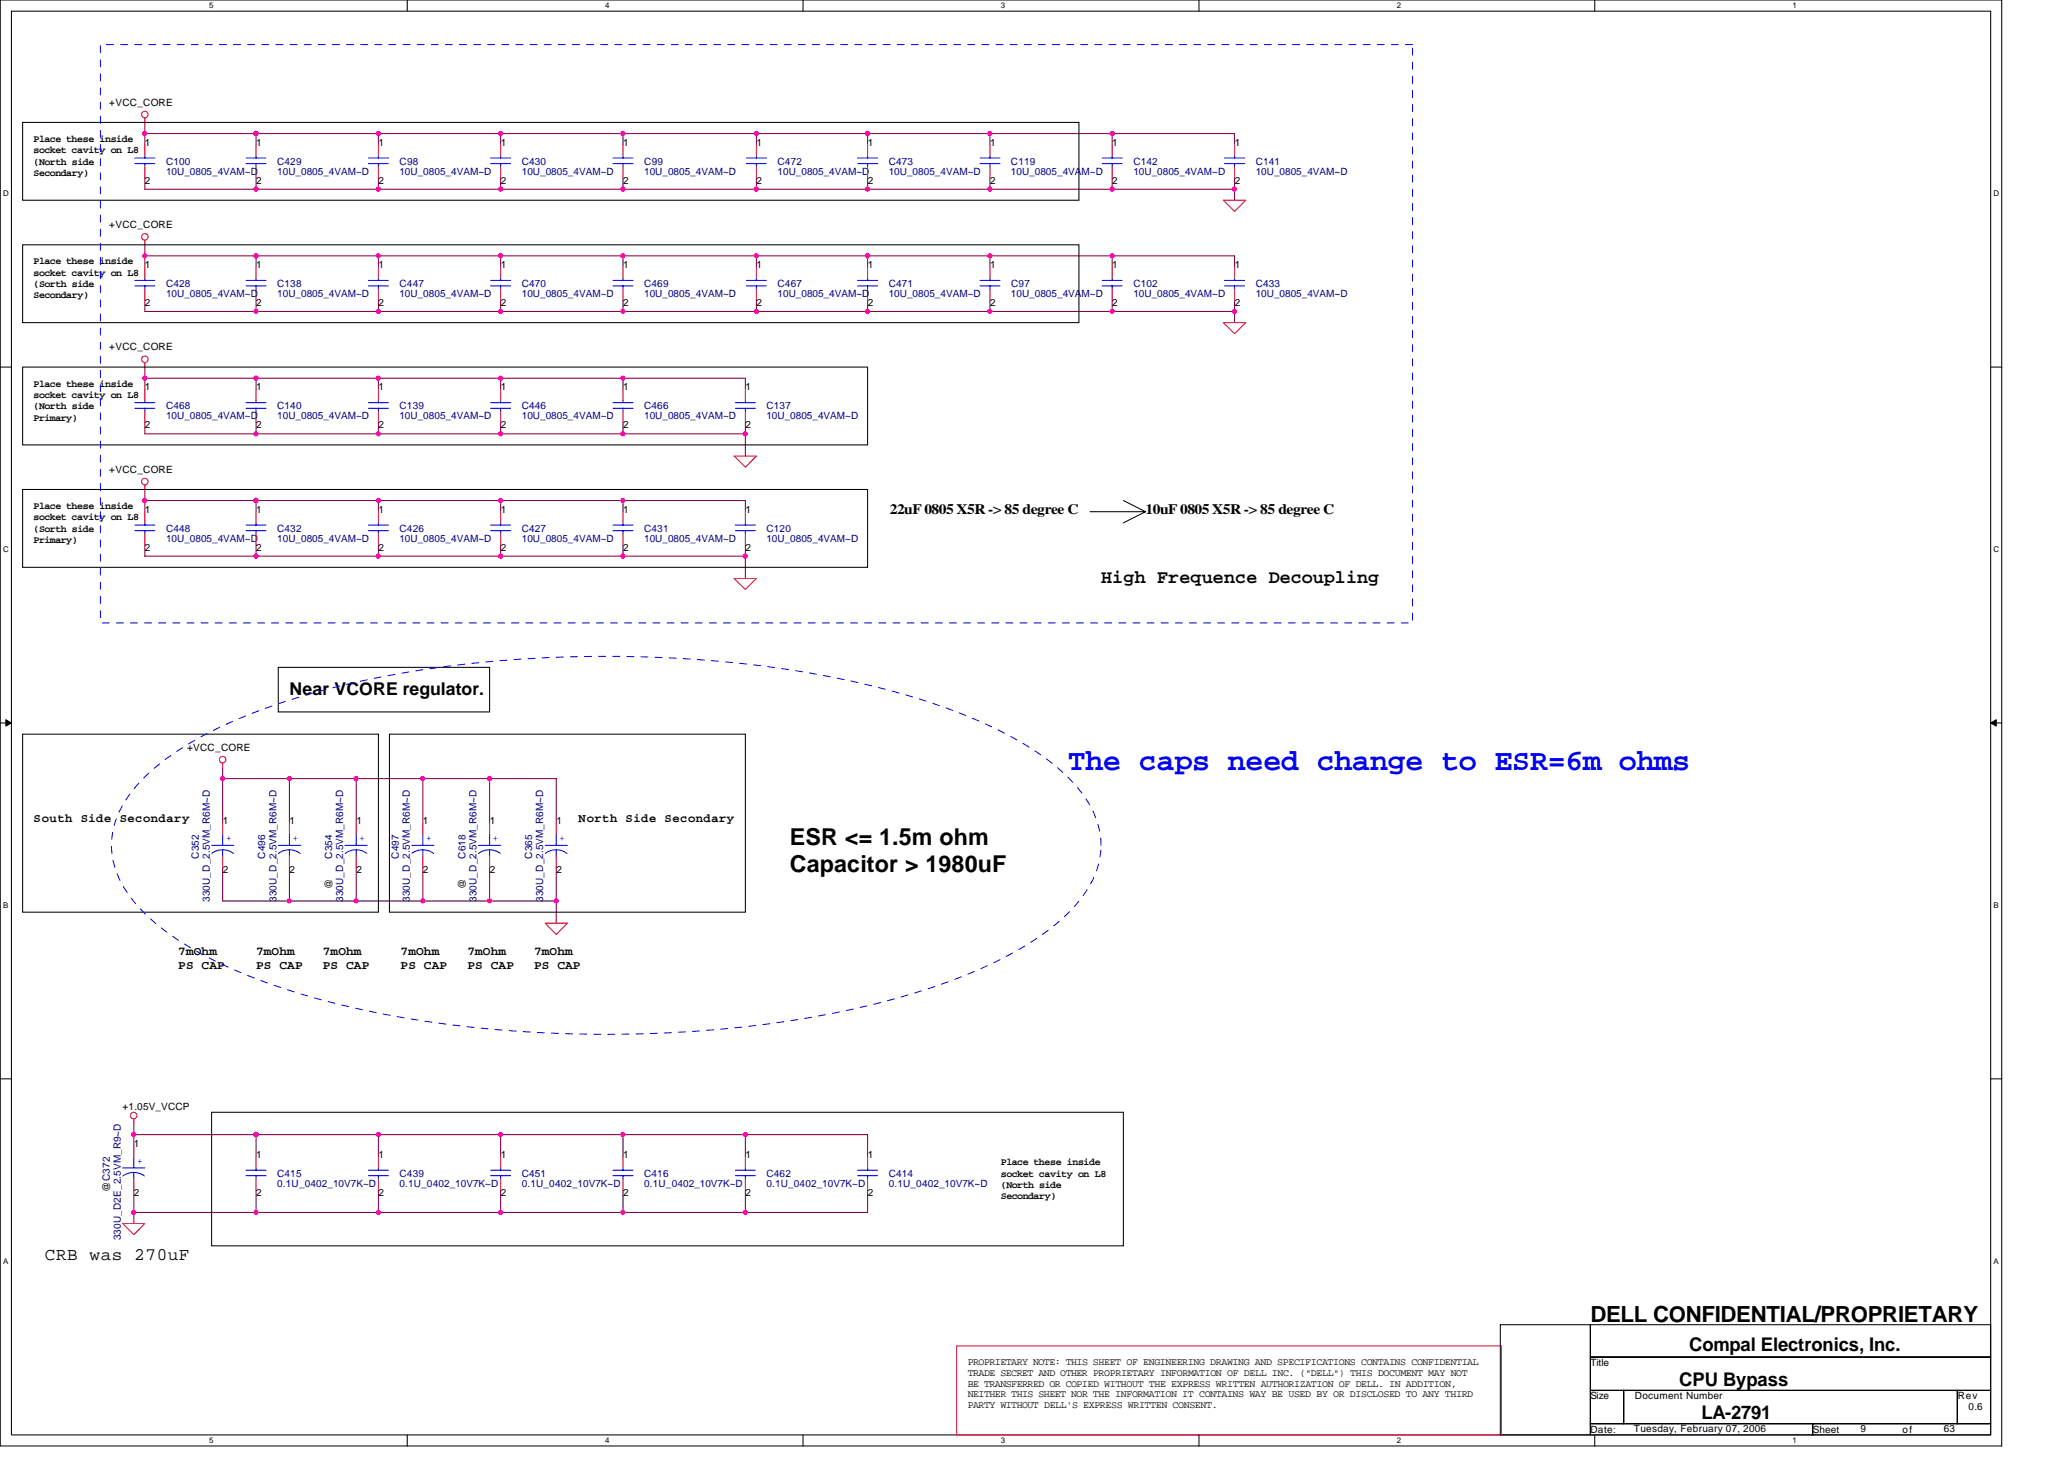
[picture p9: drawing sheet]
<svg xmlns="http://www.w3.org/2000/svg" width="297mm" height="210mm" viewBox="0 0 297 210" stroke-linecap="round" stroke-linejoin="round" font-family="sans-serif">
<path d="M0 0h288.1v208h-288.1zM1.6 1.6h284.9v204.8h-284.9z" fill="none" stroke="#000" stroke-width=".15"/>
<g fill="#fff">
<path d="M30.1 .2h.6v1.2h-.6z"/>
<path d="M30.1 206.6h.6v1.3h-.6z"/>
</g>
<path d="M58.6 0v1.6M58.6 206.4v1.6" fill="none" stroke="#000" stroke-width=".15"/>
<g fill="#fff">
<path d="M87.1 .2h.6v1.2h-.6z"/>
<path d="M87.1 206.6h.6v1.3h-.6z"/>
</g>
<path d="M115.6 0v1.6M115.6 206.4v1.6" fill="none" stroke="#000" stroke-width=".15"/>
<g fill="#fff">
<path d="M144 .2h.6v1.2h-.6z"/>
<path d="M144 206.6h.6v1.3h-.6z"/>
</g>
<path d="M172.5 0v1.6M172.5 206.4v1.6" fill="none" stroke="#000" stroke-width=".15"/>
<g fill="#fff">
<path d="M201 .2h.6v1.2h-.6z"/>
<path d="M201 206.6h.6v1.3h-.6z"/>
</g>
<path d="M229.5 0v1.6M229.5 206.4v1.6" fill="none" stroke="#000" stroke-width=".15"/>
<g fill="#fff">
<path d="M258 .2h.6v1.2h-.6z"/>
<path d="M258 206.6h.6v1.3h-.6z"/>
<path d="M.4 27.2h.8v1.3h-.8z"/>
<path d="M286.9 27.2h.8v1.3h-.8z"/>
<path d="M.4 78.4h.8v1.3h-.8z"/>
<path d="M286.9 78.4h.8v1.3h-.8z"/>
</g>
<path d="M0 52.8h1.6M286.5 52.8h1.6" fill="none" stroke="#000" stroke-width=".15"/>
<g fill="#fff">
<path d="M.4 129.6h.8v1.3h-.8z"/>
<path d="M286.9 129.6h.7v1.3h-.7z"/>
</g>
<path d="M0 104h1.6M286.5 104h1.6" fill="none" stroke="#000" stroke-width=".15"/>
<path d="M.8 103.5l.8 .5-.8 .5zM286.5 104l.8-.5v1z" fill="#000" stroke="#000" stroke-width=".14"/>
<g fill="#fff">
<path d="M.4 180.8h.8v1.3h-.8z"/>
<path d="M286.9 180.8h.7v1.3h-.7z"/>
</g>
<g fill="none" stroke="#000" stroke-width=".15">
<path d="M3.3 17.6h152v11.2h-152zM3.3 35.2h152v11.2h-152zM3.3 52.8h121.6v11.2h-121.6zM3.3 70.4h121.6v11.2h-121.6zM161.7 72l3.2 1.6h-8M164.9 73.6l-3.2 1.6M40 96h30.5v6.4h-30.5zM3.3 105.6h51.2v25.6h-51.2zM56 105.6h51.3v25.6h-51.3zM0 155.2h1.6M286.5 155.2h1.6M30.5 160h131.2v19.2h-131.2z"/>
<path d="M215.9 190.6h13v15.8h-13zM228.9 190.6h57.6v4.6h-57.6zM228.9 195.2h57.6v4.8h-57.6zM228.9 204.8h32v1.6h-32zM228.9 200h4.8v4.8h-4.8zM233.7 200h48v4.8h-48zM260.9 204.8h25.6v1.6h-25.6zM281.7 200h4.8v4.8h-4.8z"/>
</g>
<g fill="none" stroke="#800040" stroke-width=".15">
<path d="M20.8 17.6v3.2M20.8 19.2h156.9v1.6M36.8 19.2v1.6M54.5 19.2v1.6M72 19.2v1.6M89.7 19.2v1.6M108.9 19.2v1.6M124.9 19.2v1.6M142.5 19.2v1.6M160.1 19.2v1.6M20.8 25.6v1.6h156.9M20.8 35.2v3.2"/>
<path d="M20.8 36.8h156.9v1.6M36.8 25.6v1.6M36.8 36.8v1.6M54.5 25.6v1.6M54.5 36.8v1.6M72 25.6v1.6M72 36.8v1.6M89.7 25.6v1.6M89.7 36.8v1.6M108.9 25.6v1.6M108.9 36.8v1.6M124.9 25.6v1.6"/>
<path d="M124.9 36.8v1.6M142.5 25.6v1.6M142.5 36.8v1.6M160.1 25.6v1.6M160.1 36.8v1.6M177.7 25.6v3.2M20.8 43.2v1.6h156.9M20.8 52.8v3.2M20.8 54.4h86.5v1.6M36.8 43.2v1.6M36.8 54.4v1.6M54.5 43.2v1.6"/>
<path d="M54.5 54.4v1.6M72 43.2v1.6M72 54.4v1.6M89.7 43.2v1.6M89.7 54.4v1.6M108.9 43.2v1.6M124.9 43.2v1.6M142.5 43.2v1.6M160.1 43.2v1.6M177.7 43.2v3.2M20.8 60.8v1.6h86.5M20.8 70.4v3.2"/>
<path d="M20.8 78.4v1.6h86.5M20.8 72h86.5v1.6M36.8 60.8v1.6M36.8 72v1.6M36.8 78.4v1.6M54.5 60.8v1.6M54.5 72v1.6M54.5 78.4v1.6M72 60.8v1.6M72 72v1.6M72 78.4v1.6M89.7 60.8v1.6"/>
<path d="M89.7 72v1.6M89.7 78.4v1.6M107.3 60.8v4.8M107.3 78.4v4.8M32 110.4v8M32 112h48v6.4M41.7 112v6.4M51.3 112v6.4M60.9 112v6.4M70.5 112v6.4M32 124.8v4.8h48M41.7 124.8v4.8"/>
<path d="M51.3 124.8v4.8M60.9 124.8v4.8M70.5 124.8v4.8M80 124.8v8M19.3 163.2h105.6v3.2M19.3 161.6v3.2M19.3 171.2v4.8M36.8 163.2v3.2M36.8 171.2v3.2M54.5 163.2v3.2M54.5 171.2v3.2M72 163.2v3.2"/>
<path d="M72 171.2v3.2M89.7 163.2v3.2M89.7 171.2v3.2M107.3 163.2v3.2M107.3 171.2v3.2M124.9 171.2v3.2h-105.6"/>
</g>
<g fill="none" stroke="#f00" stroke-width=".15">
<path d="M20.8 17v.6M20.8 20.8v1.6M20.8 24v1.6M20.8 34.6v.6M20.8 38.4v1.6M36.8 20.8v1.6M36.8 24v1.6M36.8 38.4v1.6M54.5 20.8v1.6M54.5 24v1.6M54.5 38.4v1.6M72 20.8v1.6"/>
<path d="M72 24v1.6M72 38.4v1.6M89.7 20.8v1.6M89.7 24v1.6M89.7 38.4v1.6M108.9 20.8v1.6M108.9 24v1.6M108.9 38.4v1.6M124.9 20.8v1.6M124.9 24v1.6M124.9 38.4v1.6M142.5 20.8v1.6"/>
<path d="M142.5 24v1.6M142.5 38.4v1.6M160.1 20.8v1.6M160.1 24v1.6M160.1 38.4v1.6M176.1 28.8h3.2l-1.6 1.6zM177.7 20.8v1.6M177.7 24v1.6M177.7 38.4v1.6M20.8 41.6v1.6M20.8 52.2v.6M20.8 56v1.6"/>
<path d="M20.8 59.2v1.6M36.8 41.6v1.6M36.8 56v1.6M36.8 59.2v1.6M54.5 41.6v1.6M54.5 56v1.6M54.5 59.2v1.6M72 41.6v1.6M72 56v1.6M72 59.2v1.6M89.7 41.6v1.6M89.7 56v1.6"/>
<path d="M89.7 59.2v1.6M107.3 56v1.6M107.3 59.2v1.6M108.9 41.6v1.6M124.9 41.6v1.6M142.5 41.6v1.6M160.1 41.6v1.6M176.1 46.4h3.2l-1.6 1.6zM177.7 41.6v1.6M20.8 69.8v.6M20.8 73.6v1.6M20.8 76.8v1.6"/>
<path d="M36.8 73.6v1.6M36.8 76.8v1.6M54.5 73.6v1.6M54.5 76.8v1.6M72 73.6v1.6M72 76.8v1.6M89.7 73.6v1.6M89.7 76.8v1.6M105.7 65.6h3.2l-1.6 1.6zM107.3 73.6v1.6M107.3 76.8v1.6M105.7 83.2h3.2l-1.6 1.6z"/>
<path d="M32 109.8v.6M32 118.4v1.6M41.7 118.4v1.6M51.3 118.4v1.6M60.9 118.4v1.6M70.5 118.4v1.6M80 118.4v1.6M32 123.2v1.6M41.7 123.2v1.6M51.3 123.2v1.6M60.9 123.2v1.6M70.5 123.2v1.6"/>
<path d="M78.5 132.8h3.2l-1.7 1.6zM80 123.2v1.6M17.6 176h3.2l-1.5 1.6zM19.3 161v.6M19.3 164.8v1.6M19.3 169.6v1.6M36.8 166.4v1.6M36.8 169.6v1.6M54.5 166.4v1.6M54.5 169.6v1.6M72 166.4v1.6M72 169.6v1.6"/>
<path d="M89.7 166.4v1.6M89.7 169.6v1.6M107.3 166.4v1.6M107.3 169.6v1.6M124.9 166.4v1.6M124.9 169.6v1.6M137.7 193.6h78.4v12.8h-78.4z"/>
<circle cx="20.8" cy="16.5" r=".47"/>
<circle cx="20.8" cy="34.1" r=".47"/>
<circle cx="20.8" cy="51.7" r=".47"/>
<circle cx="20.8" cy="69.3" r=".47"/>
<circle cx="32" cy="109.3" r=".47"/>
<circle cx="19.2" cy="160.5" r=".47"/>
</g>
<path d="M14.5 6.4h188.8v83.2h-188.8zM20 112.7a40.5 40.5 0 0 1 13.8-9 115.3 115.3 0 0 1 30.1-7.8 177.7 177.7 0 0 1 59.3 2.2 88 88 0 0 1 23.1 8.3 30.8 30.8 0 0 1 9.6 8 11.5 11.5 0 0 1 0 14.4 28.7 28.7 0 0 1-9.6 8 84.1 84.1 0 0 1-23.1 8.3 175.6 175.6 0 0 1-71.9 0 87.9 87.9 0 0 1-23.1-8.3 30.8 30.8 0 0 1-9.6-8 11.5 11.5 0 0 1 0-14.4z" fill="none" stroke="#00f" stroke-width=".14" stroke-dasharray="1 1 1 1 1 1 1 1"/>
<g fill="none" stroke="#00f" stroke-width=".15">
<path d="M19.4 23.5h2.9M19.4 22.7h2.9M20.8 22.4v.3M20.8 23.5v.5M35.4 23.5h2.9M35.4 22.7h2.9M36.8 22.4v.3M36.8 23.5v.5M53 23.5h2.9M53 22.7h2.9M54.5 22.4v.3M54.5 23.5v.5"/>
<path d="M70.6 23.5h2.9M70.6 22.7h2.9M72 22.4v.3M72 23.5v.5M88.2 23.5h2.9M88.2 22.7h2.9M89.7 22.4v.3M89.7 23.5v.5M107.4 23.5h2.9M107.4 22.7h2.9M108.9 22.4v.3M108.9 23.5v.5"/>
<path d="M123.4 23.5h2.9M123.4 22.7h2.9M124.9 22.4v.3M124.9 23.5v.5M141 23.5h2.9M141 22.7h2.9M142.5 22.4v.3M142.5 23.5v.5M158.6 23.5h2.9M158.6 22.7h2.9M160.1 22.4v.3M160.1 23.5v.5"/>
<path d="M176.2 23.5h2.9M176.2 22.7h2.9M177.7 22.4v.3M177.7 23.5v.5M19.4 41.1h2.9M19.4 40.3h2.9M19.4 58.7h2.9M19.4 57.9h2.9M20.8 40v.3M20.8 41.1v.5M20.8 57.6v.3M20.8 58.7v.5"/>
<path d="M35.4 41.1h2.9M35.4 40.3h2.9M35.4 58.7h2.9M35.4 57.9h2.9M36.8 40v.3M36.8 41.1v.5M36.8 57.6v.3M36.8 58.7v.5M53 41.1h2.9M53 40.3h2.9M53 58.7h2.9M53 57.9h2.9"/>
<path d="M54.5 40v.3M54.5 41.1v.5M54.5 57.6v.3M54.5 58.7v.5M70.6 41.1h2.9M70.6 40.3h2.9M70.6 58.7h2.9M70.6 57.9h2.9M72 40v.3M72 41.1v.5M72 57.6v.3M72 58.7v.5"/>
<path d="M88.2 41.1h2.9M88.2 40.3h2.9M88.2 58.7h2.9M88.2 57.9h2.9M89.7 40v.3M89.7 41.1v.5M89.7 57.6v.3M89.7 58.7v.5M105.8 58.7h2.9M105.8 57.9h2.9M107.3 57.6v.3M107.3 58.7v.5"/>
<path d="M107.4 41.1h2.9M107.4 40.3h2.9M108.9 40v.3M108.9 41.1v.5M123.4 41.1h2.9M123.4 40.3h2.9M124.9 40v.3M124.9 41.1v.5M141 41.1h2.9M141 40.3h2.9M142.5 40v.3M142.5 41.1v.5"/>
<path d="M158.6 41.1h2.9M158.6 40.3h2.9M160.1 40v.3M160.1 41.1v.5M176.2 41.1h2.9M176.2 40.3h2.9M177.7 40v.3M177.7 41.1v.5M19.4 76.3h2.9M19.4 75.5h2.9M20.8 75.2v.3M20.8 76.3v.5"/>
<path d="M35.4 76.3h2.9M35.4 75.5h2.9M36.8 75.2v.3M36.8 76.3v.5M53 76.3h2.9M53 75.5h2.9M54.5 75.2v.3M54.5 76.3v.5M70.6 76.3h2.9M70.6 75.5h2.9M72 75.2v.3M72 76.3v.5"/>
<path d="M88.2 76.3h2.9M88.2 75.5h2.9M89.7 75.2v.3M89.7 76.3v.5M105.8 76.3h2.9M105.8 75.5h2.9M107.3 75.2v.3M107.3 76.3v.5M30.5 121.6h3.2M30.5 122.8a2.59 2.59 0 0 1 3.1 0M32 120v1.6M32 122.3v.9"/>
<path d="M40 121.6h3.3M40.1 122.8a2.58 2.58 0 0 1 3.1 0M41.7 120v1.6M41.7 122.3v.9M49.7 121.6h3.1M51.3 120v1.6M51.3 122.3v.9M52.8 122.8a2.59 2.59 0 0 0-3.1 0M59.3 121.6h3.2M59.3 122.8a2.59 2.59 0 0 1 3.1 0M60.9 120v1.6M60.9 122.3v.9"/>
<path d="M68.9 121.6h3.1M70.5 120v1.6M70.5 122.3v.9M72 122.8a2.59 2.59 0 0 0-3.1 0M78.5 121.6h3.2M78.5 122.8a2.59 2.59 0 0 1 3.1 0M80 120v1.6M80 122.3v.9M17.6 168h3.2M17.7 169.2a2.6 2.6 0 0 1 3.1 0M19.3 166.4v1.6M19.3 168.7v.9"/>
<path d="M35.4 169.1h2.9M35.4 168.4h2.9M36.8 168v.4M36.8 169.1v.5M53 169.1h2.9M53 168.4h2.9M54.5 168v.4M54.5 169.1v.5M70.6 169.1h2.9M70.6 168.4h2.9M72 168v.4M72 169.1v.5"/>
<path d="M88.2 169.1h2.9M88.2 168.4h2.9M89.7 168v.4M89.7 169.1v.5M105.8 169.1h2.9M105.8 168.4h2.9M107.3 168v.4M107.3 169.1v.5M123.4 169.1h2.9M123.4 168.4h2.9M124.9 168v.4M124.9 169.1v.5"/>
</g>
<g fill="#f0f" stroke="#f0f" stroke-width=".15">
<circle cx="142.5" cy="27.2" r=".32"/>
<circle cx="142.5" cy="19.2" r=".32"/>
<circle cx="142.5" cy="44.8" r=".31"/>
<circle cx="142.5" cy="36.8" r=".31"/>
<circle cx="89.6" cy="163.2" r=".32"/>
<circle cx="36.8" cy="163.2" r=".32"/>
<circle cx="54.4" cy="163.2" r=".32"/>
<circle cx="19.2" cy="163.2" r=".32"/>
<circle cx="72" cy="163.2" r=".32"/>
<circle cx="72.1" cy="174.4" r=".31"/>
<circle cx="107.2" cy="163.2" r=".32"/>
<circle cx="89.6" cy="72" r=".32"/>
<circle cx="72" cy="72" r=".32"/>
<circle cx="160.1" cy="36.8" r=".31"/>
<circle cx="160.1" cy="19.2" r=".32"/>
<circle cx="36.8" cy="19.2" r=".32"/>
<circle cx="20.8" cy="19.2" r=".32"/>
<circle cx="177.7" cy="27.2" r=".32"/>
<circle cx="160.1" cy="27.2" r=".32"/>
<circle cx="107.3" cy="174.4" r=".31"/>
<circle cx="89.6" cy="36.8" r=".31"/>
<circle cx="72.1" cy="36.8" r=".31"/>
<circle cx="89.6" cy="54.4" r=".31"/>
<circle cx="72.1" cy="54.4" r=".31"/>
<circle cx="72" cy="80" r=".32"/>
<circle cx="89.6" cy="80" r=".32"/>
<circle cx="124.8" cy="36.8" r=".31"/>
<circle cx="60.8" cy="129.6" r=".31"/>
<circle cx="72" cy="27.2" r=".32"/>
<circle cx="107.2" cy="80" r=".32"/>
<circle cx="72.1" cy="62.4" r=".31"/>
<circle cx="107.3" cy="62.4" r=".31"/>
<circle cx="89.6" cy="62.4" r=".31"/>
<circle cx="70.4" cy="112" r=".32"/>
<circle cx="60.8" cy="112" r=".32"/>
<circle cx="41.6" cy="129.6" r=".31"/>
<circle cx="51.2" cy="112" r=".32"/>
<circle cx="54.4" cy="72" r=".32"/>
<circle cx="51.2" cy="129.6" r=".31"/>
<circle cx="36.8" cy="36.8" r=".31"/>
<circle cx="36.8" cy="44.8" r=".31"/>
<circle cx="36.8" cy="27.2" r=".32"/>
<circle cx="108.8" cy="44.8" r=".31"/>
<circle cx="36.8" cy="72" r=".32"/>
<circle cx="89.6" cy="27.2" r=".32"/>
<circle cx="54.4" cy="27.2" r=".32"/>
<circle cx="54.4" cy="54.4" r=".31"/>
<circle cx="54.4" cy="44.8" r=".31"/>
<circle cx="36.8" cy="80" r=".32"/>
<circle cx="41.6" cy="112" r=".32"/>
<circle cx="32" cy="112" r=".32"/>
<circle cx="36.8" cy="62.4" r=".31"/>
<circle cx="20.8" cy="36.8" r=".31"/>
<circle cx="36.8" cy="54.4" r=".31"/>
<circle cx="89.6" cy="19.2" r=".32"/>
<circle cx="72" cy="19.2" r=".32"/>
<circle cx="20.8" cy="54.4" r=".31"/>
<circle cx="108.8" cy="36.8" r=".31"/>
<circle cx="20.8" cy="72" r=".32"/>
<circle cx="124.8" cy="44.8" r=".31"/>
<circle cx="54.4" cy="174.4" r=".31"/>
<circle cx="124.8" cy="27.2" r=".32"/>
<circle cx="19.2" cy="174.4" r=".31"/>
<circle cx="36.8" cy="174.4" r=".31"/>
<circle cx="54.4" cy="19.2" r=".32"/>
<circle cx="89.6" cy="174.4" r=".31"/>
<circle cx="124.8" cy="19.2" r=".32"/>
<circle cx="108.8" cy="19.2" r=".32"/>
<circle cx="54.4" cy="62.4" r=".31"/>
<circle cx="108.8" cy="27.2" r=".32"/>
<circle cx="89.6" cy="44.8" r=".31"/>
<circle cx="72.1" cy="44.8" r=".31"/>
<circle cx="54.4" cy="36.8" r=".31"/>
<circle cx="80.1" cy="129.6" r=".31"/>
<circle cx="70.4" cy="129.6" r=".31"/>
<circle cx="54.4" cy="80" r=".32"/>
<circle cx="177.7" cy="44.8" r=".31"/>
<circle cx="160.1" cy="44.8" r=".31"/>
</g>
<text font-size="4.3" fill="#00f" x="153.7" y="110.8">The caps need change to ESR=6m ohms</text>
<g font-size="3.3">
<text x="113.7" y="121.5">ESR &lt;= 1.5m ohm</text>
<text x="113.7" y="125.5">Capacitor &gt; 1980uF</text>
</g>
<text font-size="3.2" x="228.9" y="190.2">DELL CONFIDENTIAL/PROPRIETARY</text>
<g font-size="2.7">
<text x="158.5" y="83.9">High Frequence Decoupling</text>
<text x="243.1" y="194.4">Compal Electronics, Inc.</text>
<text x="241.7" y="199.3">CPU Bypass</text>
<text x="244.9" y="204.2">LA-2791</text>
</g>
<g font-size="2.5">
<text x="41.7" y="100">Near VCORE regulator.</text>
<text x="6.5" y="181.3">CRB was 270uF</text>
</g>
<g font-size="2.1">
<text x="128.1" y="73.9">22uF 0805 X5R -&gt; 85 degree C</text>
<text x="164.9" y="73.9">10uF 0805 X5R -&gt; 85 degree C</text>
</g>
<g font-size="1.8">
<text x="4.8" y="118.2">South Side Secondary</text>
<text x="83.3" y="118.2">North Side Secondary</text>
<text x="25.7" y="137.4">7mOhm</text>
<text x="36.8" y="137.4">7mOhm</text>
<text x="46.5" y="137.4">7mOhm</text>
<text x="57.7" y="137.4">7mOhm</text>
<text x="67.3" y="137.4">7mOhm</text>
<text x="76.9" y="137.4">7mOhm</text>
<text x="25.7" y="139.4">PS CAP</text>
<text x="36.8" y="139.4">PS CAP</text>
<text x="46.5" y="139.4">PS CAP</text>
<text x="57.7" y="139.4">PS CAP</text>
<text x="67.3" y="139.4">PS CAP</text>
<text x="76.9" y="139.4">PS CAP</text>
</g>
<g font-size="1.4">
<text x="15.7" y="15.2">+VCC_CORE</text>
<text x="4.8" y="20.4">Place these inside</text>
<text x="4.8" y="22.1">socket cavity on L8</text>
<text x="4.8" y="23.7">(North side</text>
<text x="20.9" y="21">1</text>
<text x="36.9" y="21">1</text>
<text x="54.5" y="21">1</text>
<text x="72.1" y="21">1</text>
<text x="89.7" y="21">1</text>
<text x="108.9" y="21">1</text>
<text x="124.9" y="21">1</text>
<text x="142.5" y="21">1</text>
<text x="160.1" y="21">1</text>
<text x="177.7" y="21">1</text>
<text x="4.8" y="25.3">Secondary)</text>
<text x="20.9" y="26.4">2</text>
<text x="36.9" y="26.4">2</text>
<text x="54.5" y="26.4">2</text>
<text x="72.1" y="26.4">2</text>
<text x="89.7" y="26.4">2</text>
<text x="108.9" y="26.4">2</text>
<text x="124.9" y="26.4">2</text>
<text x="142.5" y="26.4">2</text>
<text x="160.1" y="26.4">2</text>
<text x="177.7" y="26.4">2</text>
<text x="15.7" y="32.8">+VCC_CORE</text>
<text x="4.8" y="38">Place these inside</text>
<text x="4.8" y="39.6">socket cavity on L8</text>
<text x="4.8" y="41.3">(Sorth side</text>
<text x="20.9" y="38.6">1</text>
<text x="36.9" y="38.6">1</text>
<text x="54.5" y="38.6">1</text>
<text x="72.1" y="38.6">1</text>
<text x="89.7" y="38.6">1</text>
<text x="108.9" y="38.6">1</text>
<text x="124.9" y="38.6">1</text>
<text x="142.5" y="38.6">1</text>
<text x="160.1" y="38.6">1</text>
<text x="177.7" y="38.6">1</text>
<text x="4.8" y="42.9">Secondary)</text>
<text x="20.9" y="44">2</text>
<text x="36.9" y="44">2</text>
<text x="54.5" y="44">2</text>
<text x="72.1" y="44">2</text>
<text x="89.7" y="44">2</text>
<text x="108.9" y="44">2</text>
<text x="124.9" y="44">2</text>
<text x="142.5" y="44">2</text>
<text x="160.1" y="44">2</text>
<text x="177.7" y="44">2</text>
<text x="15.7" y="50.4">+VCC_CORE</text>
<text x="4.8" y="55.6">Place these inside</text>
<text x="4.8" y="57.3">socket cavity on L8</text>
<text x="4.8" y="58.9">(North side</text>
<text x="20.9" y="56.2">1</text>
<text x="36.9" y="56.2">1</text>
<text x="54.5" y="56.2">1</text>
<text x="72.1" y="56.2">1</text>
<text x="89.7" y="56.2">1</text>
<text x="107.3" y="56.2">1</text>
<text x="4.8" y="60.5">Primary)</text>
<text x="20.9" y="61.6">2</text>
<text x="36.9" y="61.6">2</text>
<text x="54.5" y="61.6">2</text>
<text x="72.1" y="61.6">2</text>
<text x="89.7" y="61.6">2</text>
<text x="107.3" y="61.6">2</text>
<text x="15.7" y="68">+VCC_CORE</text>
<text x="4.8" y="73.2">Place these inside</text>
<text x="4.8" y="74.8">socket cavity on L8</text>
<text x="4.8" y="76.5">(Sorth side</text>
<text x="20.9" y="73.8">1</text>
<text x="36.9" y="73.8">1</text>
<text x="54.5" y="73.8">1</text>
<text x="72.1" y="73.8">1</text>
<text x="89.7" y="73.8">1</text>
<text x="107.3" y="73.8">1</text>
<text x="4.8" y="78.1">Primary)</text>
<text x="20.9" y="79.2">2</text>
<text x="36.9" y="79.2">2</text>
<text x="54.5" y="79.2">2</text>
<text x="72.1" y="79.2">2</text>
<text x="89.7" y="79.2">2</text>
<text x="107.3" y="79.2">2</text>
<text x="26.9" y="108">+VCC_CORE</text>
<text x="32.1" y="118.6">1</text>
<text x="41.7" y="118.6">1</text>
<text x="51.3" y="118.6">1</text>
<text x="60.9" y="118.6">1</text>
<text x="70.5" y="118.6">1</text>
<text x="80.1" y="118.6">1</text>
<text x="32.1" y="125.6">2</text>
<text x="41.7" y="125.6">2</text>
<text x="51.3" y="125.6">2</text>
<text x="60.9" y="125.6">2</text>
<text x="70.5" y="125.6">2</text>
<text x="80.1" y="125.6">2</text>
<text x="47.8" y="127.9" transform="rotate(-90 47.8 127.9)">@</text>
<text x="67" y="127.9" transform="rotate(-90 67 127.9)">@</text>
<text x="17.6" y="159.7">+1.05V_VCCP</text>
<text x="19.3" y="165">1</text>
<text x="36.9" y="166.6">1</text>
<text x="54.5" y="166.6">1</text>
<text x="72.1" y="166.6">1</text>
<text x="89.7" y="166.6">1</text>
<text x="107.3" y="166.6">1</text>
<text x="124.9" y="166.6">1</text>
<text x="144.1" y="167.6">Place these inside</text>
<text x="15.8" y="171.5" transform="rotate(-90 15.8 171.5)">@C372</text>
<text x="19.3" y="172">2</text>
<text x="36.9" y="172">2</text>
<text x="54.5" y="172">2</text>
<text x="72.1" y="172">2</text>
<text x="89.7" y="172">2</text>
<text x="107.3" y="172">2</text>
<text x="124.9" y="172">2</text>
<text x="144.1" y="169.3">socket cavity on L8</text>
<text x="144.1" y="170.9">(North side</text>
<text x="144.1" y="172.5">Secondary)</text>
<text x="139.3" y="196.4">PROPRIETARY NOTE: THIS SHEET OF ENGINEERING DRAWING AND SPECIFICATIONS CONTAINS CONFIDENTIAL</text>
<text x="139.3" y="197.9">TRADE SECRET AND OTHER PROPRIETARY INFORMATION OF DELL INC. (&quot;DELL&quot;) THIS DOCUMENT MAY NOT</text>
<text x="228.9" y="196.5">Title</text>
<text x="139.3" y="199.5">BE TRANSFERRED OR COPIED WITHOUT THE EXPRESS WRITTEN AUTHORIZATION OF DELL. IN ADDITION,</text>
<text x="139.3" y="201">NEITHER THIS SHEET NOR THE INFORMATION IT CONTAINS WAY BE USED BY OR DISCLOSED TO ANY THIRD</text>
<text x="139.3" y="202.6">PARTY WITHOUT DELL'S EXPRESS WRITTEN CONSENT.</text>
<text x="228.9" y="201.3">Size</text>
<text x="235.3" y="201.3">Document Number</text>
<text x="281.7" y="201.3">Rev</text>
<text x="283.3" y="202.9">0.6</text>
<text x="228.9" y="206.1">Date:</text>
<text x="235.1" y="206">Tuesday, February 07, 2006</text>
<text x="260.9" y="206.1">Sheet</text>
<text x="267.8" y="206">9</text>
<text x="273.8" y="206.1">of</text>
<text x="279.8" y="206">63</text>
</g>
<g font-size="1.4" fill="#000080">
<text x="23.9" y="23.7">C100</text>
<text x="39.9" y="23.7">C429</text>
<text x="57.5" y="23.7">C98</text>
<text x="75.1" y="23.7">C430</text>
<text x="92.7" y="23.7">C99</text>
<text x="111.9" y="23.7">C472</text>
<text x="127.9" y="23.7">C473</text>
<text x="145.5" y="23.7">C119</text>
<text x="163.1" y="23.7">C142</text>
<text x="180.7" y="23.7">C141</text>
<text x="23.9" y="25.1">10U_0805_4VAM~D</text>
<text x="39.9" y="25.1">10U_0805_4VAM~D</text>
<text x="57.5" y="25.1">10U_0805_4VAM~D</text>
<text x="75.1" y="25.1">10U_0805_4VAM~D</text>
<text x="92.7" y="25.1">10U_0805_4VAM~D</text>
<text x="111.9" y="25.1">10U_0805_4VAM~D</text>
<text x="127.9" y="25.1">10U_0805_4VAM~D</text>
<text x="145.5" y="25.1">10U_0805_4VAM~D</text>
<text x="163.1" y="25.1">10U_0805_4VAM~D</text>
<text x="180.7" y="25.1">10U_0805_4VAM~D</text>
<text x="23.9" y="41.3">C428</text>
<text x="39.9" y="41.3">C138</text>
<text x="57.5" y="41.3">C447</text>
<text x="75.1" y="41.3">C470</text>
<text x="92.7" y="41.3">C469</text>
<text x="111.9" y="41.3">C467</text>
<text x="127.9" y="41.3">C471</text>
<text x="145.5" y="41.3">C97</text>
<text x="163.1" y="41.3">C102</text>
<text x="180.7" y="41.3">C433</text>
<text x="23.9" y="42.7">10U_0805_4VAM~D</text>
<text x="39.9" y="42.7">10U_0805_4VAM~D</text>
<text x="57.5" y="42.7">10U_0805_4VAM~D</text>
<text x="75.1" y="42.7">10U_0805_4VAM~D</text>
<text x="92.7" y="42.7">10U_0805_4VAM~D</text>
<text x="111.9" y="42.7">10U_0805_4VAM~D</text>
<text x="127.9" y="42.7">10U_0805_4VAM~D</text>
<text x="145.5" y="42.7">10U_0805_4VAM~D</text>
<text x="163.1" y="42.7">10U_0805_4VAM~D</text>
<text x="180.7" y="42.7">10U_0805_4VAM~D</text>
<text x="23.9" y="58.9">C468</text>
<text x="39.9" y="58.9">C140</text>
<text x="57.5" y="58.9">C139</text>
<text x="75.1" y="58.9">C446</text>
<text x="92.7" y="58.9">C466</text>
<text x="110.3" y="58.9">C137</text>
<text x="23.9" y="60.3">10U_0805_4VAM~D</text>
<text x="39.9" y="60.3">10U_0805_4VAM~D</text>
<text x="57.5" y="60.3">10U_0805_4VAM~D</text>
<text x="75.1" y="60.3">10U_0805_4VAM~D</text>
<text x="92.7" y="60.3">10U_0805_4VAM~D</text>
<text x="110.3" y="60.3">10U_0805_4VAM~D</text>
<text x="23.9" y="76.5">C448</text>
<text x="23.9" y="78">10U_0805_4VAM~D</text>
<text x="39.9" y="76.5">C432</text>
<text x="39.9" y="78">10U_0805_4VAM~D</text>
<text x="57.5" y="76.5">C426</text>
<text x="57.5" y="78">10U_0805_4VAM~D</text>
<text x="75.1" y="76.5">C427</text>
<text x="75.1" y="78">10U_0805_4VAM~D</text>
<text x="92.7" y="76.5">C431</text>
<text x="92.7" y="78">10U_0805_4VAM~D</text>
<text x="110.3" y="76.5">C120</text>
<text x="110.3" y="78">10U_0805_4VAM~D</text>
<text x="28.6" y="123.5" transform="rotate(-90 28.6 123.5)">C352</text>
<text x="38.2" y="123.5" transform="rotate(-90 38.2 123.5)">C496</text>
<text x="47.8" y="123.5" transform="rotate(-90 47.8 123.5)">C354</text>
<text x="57.4" y="123.5" transform="rotate(-90 57.4 123.5)">C497</text>
<text x="67" y="123.5" transform="rotate(-90 67 123.5)">C618</text>
<text x="76.6" y="123.5" transform="rotate(-90 76.6 123.5)">C365</text>
<text x="30.2" y="129.8" transform="rotate(-90 30.2 129.8)">330U_D_2.5VM_R6M~D</text>
<text x="39.8" y="129.8" transform="rotate(-90 39.8 129.8)">330U_D_2.5VM_R6M~D</text>
<text x="49.4" y="129.8" transform="rotate(-90 49.4 129.8)">330U_D_2.5VM_R6M~D</text>
<text x="59" y="129.8" transform="rotate(-90 59 129.8)">330U_D_2.5VM_R6M~D</text>
<text x="68.6" y="129.8" transform="rotate(-90 68.6 129.8)">330U_D_2.5VM_R6M~D</text>
<text x="78.2" y="129.8" transform="rotate(-90 78.2 129.8)">330U_D_2.5VM_R6M~D</text>
<text x="39.9" y="169.3">C415</text>
<text x="39.9" y="170.8">0.1U_0402_10V7K~D</text>
<text x="57.5" y="169.3">C439</text>
<text x="57.5" y="170.8">0.1U_0402_10V7K~D</text>
<text x="75.1" y="169.3">C451</text>
<text x="75.1" y="170.8">0.1U_0402_10V7K~D</text>
<text x="92.7" y="169.3">C416</text>
<text x="92.7" y="170.8">0.1U_0402_10V7K~D</text>
<text x="110.3" y="169.3">C462</text>
<text x="110.3" y="170.8">0.1U_0402_10V7K~D</text>
<text x="127.9" y="169.3">C414</text>
<text x="127.9" y="170.8">0.1U_0402_10V7K~D</text>
<text x="17.4" y="178.4" transform="rotate(-90 17.4 178.4)">330U_D2E_2.5VM_R9~D</text>
</g>
<g font-size="1.4" fill="#00f">
<text x="32.5" y="121">+</text>
<text x="42.1" y="121">+</text>
<text x="51.7" y="121">+</text>
<text x="61.3" y="121">+</text>
<text x="70.9" y="121">+</text>
<text x="80.5" y="121">+</text>
<text x="19.7" y="167.4">+</text>
</g>
<g font-size="1.1">
<text x="30.1" y="1.2">5</text>
<text x="87.1" y="1.2">4</text>
<text x="144" y="1.2">3</text>
<text x="201" y="1.2">2</text>
<text x="258" y="1.2">1</text>
<text x=".4" y="28.2">D</text>
<text x="286.9" y="28.2">D</text>
<text x=".4" y="79.4">C</text>
<text x="286.9" y="79.4">C</text>
<text x=".4" y="130.6">B</text>
<text x="286.9" y="130.6">B</text>
<text x=".4" y="181.8">A</text>
<text x="286.9" y="181.8">A</text>
<text x="30.1" y="207.6">5</text>
<text x="87.1" y="207.6">4</text>
<text x="144" y="207.6">3</text>
<text x="201" y="207.6">2</text>
<text x="258" y="207.6">1</text>
</g>
</svg>
